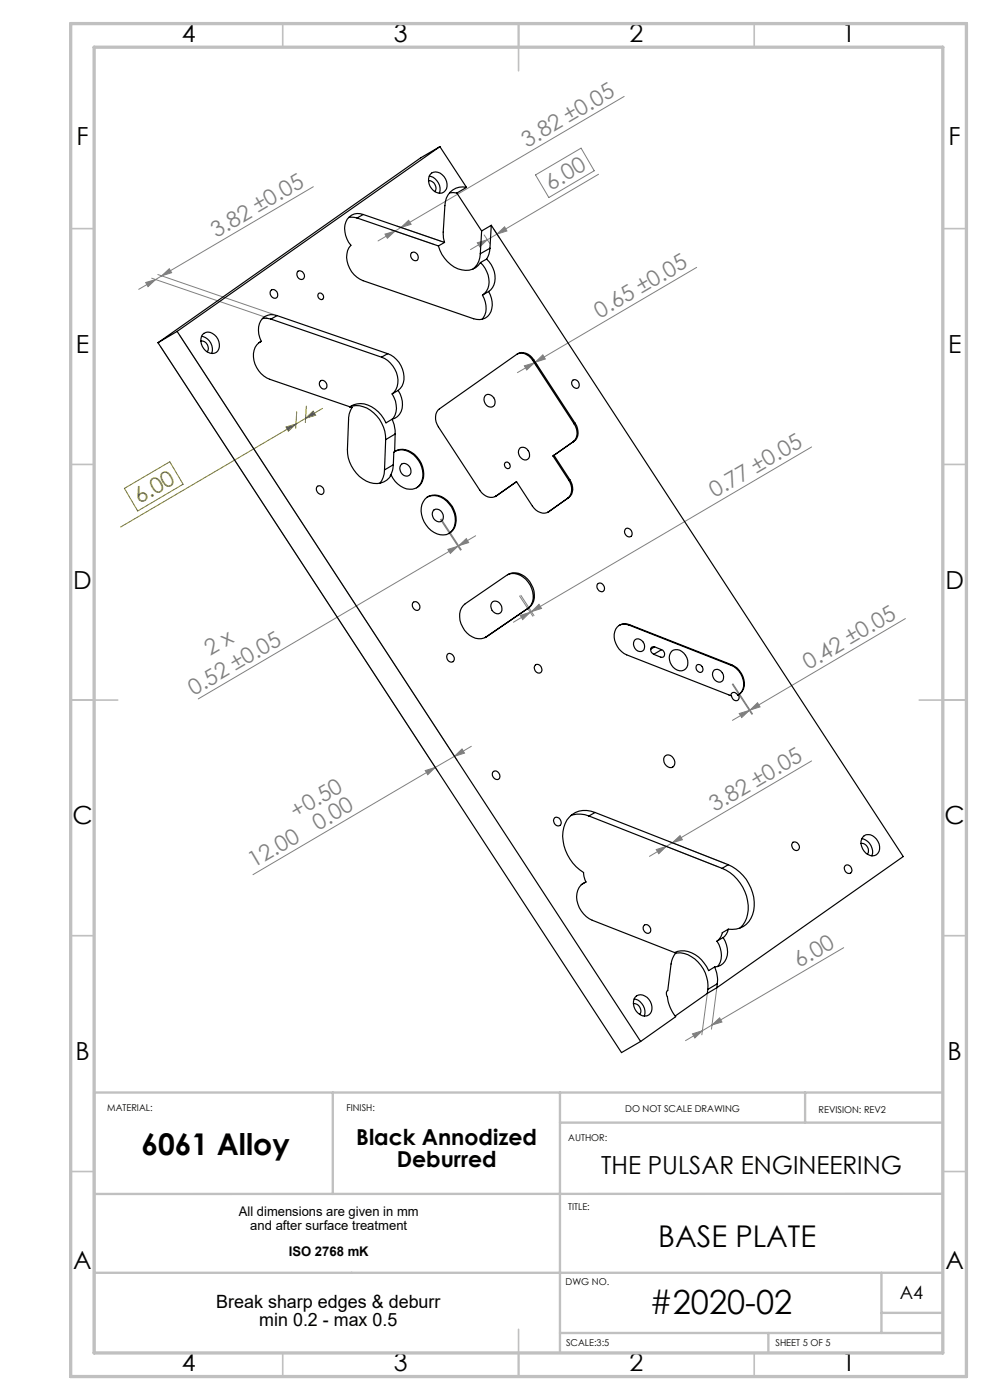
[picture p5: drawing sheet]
<svg xmlns="http://www.w3.org/2000/svg" width="210mm" height="297mm" viewBox="0 0 210 297" stroke-linecap="round" stroke-linejoin="round" font-family="sans-serif">
<path d="M60.7 90.6l2.1-.6-1.6 1.5zM62.8 90l-37.2 21.8M62.9 87.3l-.2 3.5M64.8 88.8l1.6-1.6 .6 .9zM64.8 88.8l-2 1.2M65 86.1l-.2 3.5M68.4 86.6l-3.6 2.2M26.4 103.6l9.6-5.6 2.8 4.7-9.6 5.7z" fill="none" stroke="#808000" stroke-width=".21"/>
<g fill="none" stroke="#808080" stroke-width=".21">
<path d="M66.5 39.6l-32.2 18.9M113.6 37.1l9.7-5.7 2.7 4.8-9.6 5.7zM127 37l-21.6 12.7M132.4 20.5l-47.3 27.8M30.9 59.9l2.1-.6-1.6 1.5zM32.2 59l24.5 8.4M33 59.3l-3.6 2.1M33.5 58.2l24.5 8.5M34.3 58.5l1.6-1.5 .5 .9zM34.3 58.5l-1.3 .8M81.7 49.7l2.1-.7-1.6 1.5zM82.9 48.8l9.3 3.1"/>
<path d="M83.8 49l-3.6 2.1M84.2 48l9.3 3.1M85.1 48.3l-1.3 .7M85.1 48.3l1.6-1.6 .5 .9zM101.2 51.5l2.2-.6-1.6 1.5zM102.7 49.8l1.2 1.9M104.7 48.6l1.2 1.9M105.4 49.7l-5.6 3.2M105.4 49.7l1.6-1.6 .5 .9zM147.8 56.7l-34.2 20.1M34.1 73.6l58.8 90.1M38.1 71.2l58.8 90.1"/>
<path d="M111.2 77.6l2.1-.6-1.6 1.5zM113.3 77l-3.6 2.1M113.6 76.8l1.5-1.5 .6 .9zM113.6 77.3l.3 .5M113.6 76.8l-.3 .2M113.8 77.1l.3 .6M172.2 94.8l-59.5 34.9M93.4 110.2l4.3 6.5M93.6 110.1l4.3 6.5M95 116.6l2.1-.7-1.6 1.5zM97.1 115.9l-55 32.4M97.3 115.8l1.6-1.5 .5 .8z"/>
<path d="M97.3 115.8l-.2 .1M100.9 113.7l-3.6 2.1M110.2 126.4l2.8 4.3M110.3 130.6l2.2-.7-1.6 1.5zM110.5 126.3l2.8 4.3M112.5 129.9l-3.6 2.1M112.7 129.7l1.6-1.5 .6 .9zM112.7 129.7l-.2 .2M192.1 131.2l-33 19.4M100 158.3l-3.6 2.1M155.3 145.2l4.2 6.3M155.5 145.1l4.1 6.3"/>
<path d="M156.8 151.4l2.2-.7-1.7 1.5zM159 150.7l-3.6 2.1M159.1 150.6l1.6-1.5 .5 .9zM159.1 150.6l-.1 .1M90.2 163.5l2.1-.7-1.6 1.6zM92.3 162.8l-38.6 22.8M96.4 160.4l1.6-1.5 .5 .9zM96.4 160.4l-4.1 2.4M140.5 179.2l11.9 4.7M141.8 178.5l11.9 4.6M142.6 178.8l-4.8 2.9M142.6 178.8l1.7-1.5 .4 .8z"/>
<path d="M172.2 161.4l-29.6 17.4M139.2 180.2l2.1-.6-1.6 1.5zM146.9 219.3l2.1-.7-1.6 1.6zM149 218.6l-3.6 2.2M150 210.8l-1.1 8.7M151 217.4l1.6-1.5 .5 .9zM151 217.4l-2 1.2M152 209.6l-1.1 8.7M179 201l-28 16.4"/>
</g>
<g fill="none" stroke="#c0c0c0" stroke-width=".35">
<path d="M60 5v5M110 5v10M160 5v5M15 48.5h5M200 48.5h5M15 98.5h5M200 98.5h5M15 148.5h10M195 148.5h10M15 198.5h5M200 198.5h5M15 248.5h5"/>
<path d="M200 248.5h5M60 287v5M110 282v10M160 287v5"/>
</g>
<path d="M70.6 231.8v21.5M118.8 231.8v55.2M118.8 238.2h81.2M170.8 231.8v6.4M200 231.8h-180v55.2M200 253.3h-180M20 270h180M187 270v12.8M187 278.5h13M118.8 282.8h81.2M163 282.8v4.2" fill="none" stroke="#c0c0c0" stroke-width=".5"/>
<path d="M15 5h190v287h-190zM20 10h180v277h-180z" fill="none" stroke="#c0c0c0" stroke-width=".7"/>
<path d="M60.7 90.6l2.1-.6-1.6 1.5zM64.8 88.8l1.6-1.6 .6 .9z" fill="#808000"/>
<g fill="#808080">
<path d="M30.9 59.9l2.1-.6-1.6 1.5zM34.3 58.5l1.6-1.5 .5 .9zM95 116.6l2.1-.7-1.6 1.5zM97.3 115.8l1.6-1.5 .5 .8zM110.3 130.6l2.2-.7-1.6 1.5zM112.7 129.7l1.6-1.5 .6 .9zM156.8 151.4l2.2-.7-1.7 1.5zM159.1 150.6l1.6-1.5 .5 .9zM139.2 180.2l2.1-.6-1.6 1.5zM142.6 178.8l1.7-1.5 .4 .8zM146.9 219.3l2.1-.7-1.6 1.6zM151 217.4l1.6-1.5 .5 .9zM90.2 163.5l2.1-.7-1.6 1.6zM96.4 160.4l1.6-1.5 .5 .9z"/>
<path d="M85.1 48.3l1.6-1.6 .5 .9zM81.7 49.7l2.1-.7-1.6 1.5z"/>
<path d="M101.2 51.5l2.2-.6-1.6 1.5zM105.4 49.7l1.6-1.6 .5 .9z"/>
<path d="M111.2 77.6l2.1-.6-1.6 1.5zM113.6 76.8l1.5-1.5 .6 .9z"/>
</g>
<g fill="none" stroke="#000" stroke-width=".25">
<path d="M90.9 38.4a1.47 1.47 0 0 1 1.3 .7 1.47 1.47 0 0 1 0 1.5M91.1 37.4a2.8 2.8 0 0 1 2.1 3.6M91.2 37a2.02 2.02 0 0 1 3.3 1 2.07 2.07 0 0 1-.7 3 2.68 2.68 0 0 1-2.6-4zM93.3 31.1l-55.7 39.2M93.3 31.1l5.7 8.7M93.3 31.1l-4 2.4-55.8 39.2M99 39.8a3.8 3.8 0 0 0-4.6 3.8l-.4 5.6 .3 2.2M99 39.8l-2.1 1.2M63.2 57.5a1.04 1.04 0 0 1 1.2 .5 1.04 1.04 0 0 1-.1 1.2 1.03 1.03 0 0 1-1.2-.4 1.03 1.03 0 0 1 .1-1.3zM73.9 46.1l1.8 .1M75.7 46.2l17.3 6M77 45.5a2.98 2.98 0 0 0-3 .6 2.98 2.98 0 0 0-.8 3.1 5.4 5.4 0 0 0 1.2 2.8 4.5 4.5 0 0 0 .2 5.6 5.5 5.5 0 0 0 2.4 1.9l23.5 8.1a2.87 2.87 0 0 0 3.9-2.8 5.6 5.6 0 0 0-.8-3"/>
<path d="M77 45.5l17.3 5.9M77 45.5l-1.3 .7M87.2 53.8a.92 .92 0 0 1 1.3 .2 .92 .92 0 0 1-.3 1.3 1.15 1.15 0 0 1-1-1.5zM93 52.2a6.5 6.5 0 0 0 6.5 5.1 3.3 3.3 0 0 0 2.4-1.6M94.3 51.4l-1.3 .8M95.4 40.9l1.5 .1M96.9 41l5.3 8M101.9 53.8a4.2 4.2 0 0 1-1.6 3.3M101.9 55.7a5.1 5.1 0 0 1 1.3 6.1l-.9 .8M102.2 49l-.3 4.8M103.2 55a4.8 4.8 0 0 1 .9 6.5l-.5 .3M103.2 55l-1.3 .7"/>
<path d="M103.9 52.7a4.5 4.5 0 0 1-.7 2.3M103.9 52.7l-2 1.1M104.2 47.8l87.4 133.9-39.6 27.8M104.2 47.8l-.3 4.9M104.2 47.8l-2 1.2M33.5 72.7l98.3 150.6 4.1-2.4M37.6 70.3l98.3 150.6M37.6 70.3l-4.1 2.4M42.6 72.4a1.48 1.48 0 0 1 1.4 .7 1.48 1.48 0 0 1-.1 1.5M42.8 71.4a2.79 2.79 0 0 1 2.1 3.6M42.9 71a1.84 1.84 0 0 1 3 .4 2.19 2.19 0 0 1-.4 3.5 2.66 2.66 0 0 1-2.6-3.9zM55.4 72.4a3.7 3.7 0 0 0-1.3 4.8 5.5 5.5 0 0 0 3.1 3.3l17.5 6a4.6 4.6 0 0 0-.8 2.4l-.2 6.5a7.4 7.4 0 0 0 5.5 7.1 3.6 3.6 0 0 0 3.8-1.7"/>
<path d="M55.4 72.4l-.5 .3M55.7 67.6l1.8 .1M57.5 67.7l23.4 8.1M57.6 61.5a.97 .97 0 0 1 1.2 .5 .97 .97 0 0 1-.4 1.3 1.08 1.08 0 0 1-1-.6 1.08 1.08 0 0 1 .2-1.2zM58.8 67a2.88 2.88 0 0 0-4 3.1l.1 .8 .5 1.5M58.8 67l23.4 8M58.8 67l-1.3 .7M67.6 62.2a.74 .74 0 0 1 .9 .4 .74 .74 0 0 1-.3 1l-.2-.1a.81 .81 0 0 1-.4-1.3zM80.9 75.8a5.3 5.3 0 0 1 3.1 6.8l-.8 1M82.2 75a5.3 5.3 0 0 1 3.1 6.9l-.8 .9M82.2 75l-1.3 .8M102.3 62.6a4.4 4.4 0 0 1 0 5.1"/>
<path d="M103.6 61.8l-1.3 .8M109.7 75.1a2.6 2.6 0 0 1 3.3 1.3M113 76.4l8.8 13.5M113.2 76.3a2.63 2.63 0 0 0-3.5-1.2l-16.5 11.6a2.87 2.87 0 0 0-.2 3.9l8.8 13.4a2.6 2.6 0 0 0 3.5 1.2l-.2 .1 4.5-3.1M113.2 76.3l8.8 13.5M113.2 76.3l-.2 .1M68 80.8a1.02 1.02 0 0 1 1.2 .4 1.02 1.02 0 0 1-.1 1.2 1.02 1.02 0 0 1-1.2-.4 1.02 1.02 0 0 1 .1-1.2zM74.2 86.4a4.3 4.3 0 0 1 5.4 .4 7.5 7.5 0 0 1 2.3 2.9l1.3-.8M74.2 86.3a5.2 5.2 0 0 1 5.7 1.9 7.4 7.4 0 0 1 1.9 5.1M81.6 99.7a4.4 4.4 0 0 1-1 2.8M81.8 93.3l-.2 6.4M83.2 88.9a7.6 7.6 0 0 1 .6 3.2"/>
<path d="M83.2 83.6a4.4 4.4 0 0 1 .1 5.3M83.4 98.6a4.5 4.5 0 0 1-.6 2.3l.2-.1M83.4 98.6l-1.8 1.1M83.7 95.8a3.6 3.6 0 0 1 4.8 1.2 4.8 4.8 0 0 1 .6 5.9 3.3 3.3 0 0 1-4.8-.2l-.5-.6-.8-1.3M83.7 95.8l-.2 .1-.1 2.7M83.8 95.7a3.9 3.9 0 0 1 5 2 4.5 4.5 0 0 1 .1 5.3l-.5 .5M83.8 92.1l-.1 3.7M83.8 92.1l-2 1.2M84.5 82.8a4.3 4.3 0 0 1-.2 5.6l-1.1 .5M84.5 82.8l-1.3 .8M85.2 98.5a1.49 1.49 0 0 1 1.7 .5 1.49 1.49 0 0 1-.1 1.9 1.49 1.49 0 0 1-1.7-.6 1.49 1.49 0 0 1 .1-1.8zM103 83.8a1.49 1.49 0 0 1 1.8 .6 1.49 1.49 0 0 1-.2 1.8 1.49 1.49 0 0 1-1.7-.6 1.49 1.49 0 0 1 .1-1.8z"/>
<path d="M107.2 98.1a.72 .72 0 0 1 .9 .4 .72 .72 0 0 1-.3 .9 .78 .78 0 0 1-.7-.4 .78 .78 0 0 1 .1-.9zM110.3 95a1.51 1.51 0 0 1 1.8 .6 1.51 1.51 0 0 1-.2 1.8 1.51 1.51 0 0 1-1.7-.6 1.51 1.51 0 0 1 .1-1.8zM117.3 96.7l.2-.1 3.4 5.1M117.3 96.7l3.3 5.2M121.5 80.6a.97 .97 0 0 1 1.3 .5 .97 .97 0 0 1-.5 1.3 1.1 1.1 0 0 1-.8-1.8zM121.8 89.9a2.77 2.77 0 0 1-.2 3.8l.2-.1M121.8 93.6l-4.5 3.1M122 89.8a2.77 2.77 0 0 1-.2 3.8M122 89.8l-.2 .1M67.2 103.4a.94 .94 0 0 1 1.4 .2 .94 .94 0 0 1-.4 1.3 1.19 1.19 0 0 1-1-1.5zM90.1 105.9a3.3 3.3 0 0 1 4.8 .3 5 5 0 0 1 1.3 6.2 3.2 3.2 0 0 1-4.8 .1 5.2 5.2 0 0 1-1.6-6.1zM90.7 105.4a3.7 3.7 0 0 1 4.6 1.5 4.8 4.8 0 0 1 .7 5.6l-.8 .7"/>
<path d="M92.1 108.2a1.49 1.49 0 0 1 1.7 .5 1.49 1.49 0 0 1-.1 1.9 1.49 1.49 0 0 1-1.7-.6 1.49 1.49 0 0 1 .1-1.8zM109.6 102.2l3.3 5.1a2.63 2.63 0 0 0 3.5 1.2l-.2 .2 4.4-3.2M109.6 102.2l-.3 .1M120.6 101.9a2.87 2.87 0 0 1-.2 3.8l.2-.2M120.9 101.7a2.77 2.77 0 0 1-.3 3.8M120.9 101.7l-.3 .2M132.8 112.1a1.04 1.04 0 0 1 1.1 .5 1.04 1.04 0 0 1-.1 1.2 1.03 1.03 0 0 1-1.1-.4 1.03 1.03 0 0 1 .1-1.3zM87.5 127.9a.96 .96 0 0 1 1.4 .1 .96 .96 0 0 1-.1 1.4 1.05 1.05 0 0 1-1.1-.3 1.05 1.05 0 0 1-.2-1.2zM95 138.7a1.04 1.04 0 0 1 1.2 .4 1.04 1.04 0 0 1-.1 1.3 1.03 1.03 0 0 1-1.2-.4 1.03 1.03 0 0 1 .1-1.3zM104.5 127.7a1.49 1.49 0 0 1 1.7 .6 1.49 1.49 0 0 1-.1 1.8 1.49 1.49 0 0 1-1.7-.6 1.49 1.49 0 0 1 .1-1.8zM107.7 121.9a3.8 3.8 0 0 1 4.8 2.2 3.7 3.7 0 0 1-.6 5M111.9 129.1l-9 6.2 .3-.2"/>
<path d="M112.2 128.9a3.7 3.7 0 0 0 .5-4.9 3.8 3.8 0 0 0-5-2.1l-9 6.2a3.7 3.7 0 0 0-.6 4.9 3.8 3.8 0 0 0 5.1 2.1M112.2 128.9l-9 6.2M112.2 128.9l-.3 .2M126.9 123.8a.98 .98 0 0 1 1.2 .5 .98 .98 0 0 1-.4 1.3 1.1 1.1 0 0 1-.8-1.8zM133.4 132.6a2.26 2.26 0 0 0-2.1 .1M133.4 132.6l21.7 8.5M133.6 132.5a2.35 2.35 0 0 0-2.5 .3 2.35 2.35 0 0 0-.8 2.4 4.7 4.7 0 0 0 2.6 3.7l22.3 8.7a.94 .94 0 0 0 .4 .9 .94 .94 0 0 0 1-.1l.2-.3-.2-.7M133.6 132.5l21.6 8.5M133.6 132.5l-.2 .1M134.8 135.7a1.49 1.49 0 0 1 1.7 .6 1.49 1.49 0 0 1-.2 1.8 1.49 1.49 0 0 1-1.7-.6 1.49 1.49 0 0 1 .2-1.8zM138.9 137.2a.69 .69 0 0 0-.9 .3 .69 .69 0 0 0 .2 .9l.5 .4 1.5 .6a.76 .76 0 0 0 .8-.5 .76 .76 0 0 0-.4-.9l-.3-.2M138.9 137.2l1.4 .6"/>
<path d="M138.9 137.2l-.9 .5M140.3 137.8l-1.7 1M142.5 138.2a2.16 2.16 0 0 1 3.2 1.3 1.89 1.89 0 0 1-1.1 2.8 2.66 2.66 0 0 1-2.1-4.1zM113.6 141a.97 .97 0 0 1 1.2 .5 .97 .97 0 0 1-.4 1.3 1.08 1.08 0 0 1-1-.6 1.08 1.08 0 0 1 .2-1.2zM147.9 141a.9 .9 0 0 1 1.1 .5 .9 .9 0 0 1-.4 1.2 .99 .99 0 0 1-.9-.6 .99 .99 0 0 1 .2-1.1zM151.5 142.1a1.51 1.51 0 0 1 1.7 .7 1.51 1.51 0 0 1-.1 1.8 1.51 1.51 0 0 1-1.7-.7 1.51 1.51 0 0 1 .1-1.8zM155.1 141.1a4.2 4.2 0 0 1 2.2 5.7l-.6 .6M155.2 141a4.2 4.2 0 0 1 2.2 5.6l-.8 .8M155.2 141l-.1 .1M156.6 147.4l-.1 .1a.75 .75 0 0 0-.8-.6 .75 .75 0 0 0-.7 .7M104.5 163.9a.96 .96 0 0 1 1.3 .1 .96 .96 0 0 1 0 1.3 1.07 1.07 0 0 1-1.1-.3 1.07 1.07 0 0 1-.2-1.1zM117.7 173.5a1.04 1.04 0 0 1 1.2 .4 1.04 1.04 0 0 1-.1 1.2 1.03 1.03 0 0 1-1.2-.4 1.03 1.03 0 0 1 .1-1.2z"/>
<path d="M121.1 173a5.5 5.5 0 0 1 3.8 .1M124.9 173.1l28.3 11.1M126.2 172.4a4.7 4.7 0 0 0-6.8 4.1 9.4 9.4 0 0 0 4.4 8.6l.1 .8 .4 1.2M126.2 172.4l28.3 11M126.2 172.4l-1.3 .7M141.2 160.3a1.48 1.48 0 0 1 1.7 .6 1.48 1.48 0 0 1-.2 1.8 1.48 1.48 0 0 1-1.7-.6 1.48 1.48 0 0 1 .2-1.8zM168.2 178.7a1.04 1.04 0 0 1 1.2 .4 1.04 1.04 0 0 1-.1 1.2 1.03 1.03 0 0 1-1.2-.4 1.03 1.03 0 0 1 .1-1.2zM182.6 178.9a1.51 1.51 0 0 1 1.4 2.3M182.8 177.9a2.8 2.8 0 0 1 2.1 3.7M183 177.6a1.82 1.82 0 0 1 2.9 .4 2.14 2.14 0 0 1-.4 3.5 2.64 2.64 0 0 1-2.5-3.9zM124.3 187.1a3.5 3.5 0 0 0-1.7 4.7 5.6 5.6 0 0 0 3 3.4l17.7 7a4.8 4.8 0 0 0-1 2.3l-.7 5.6a.97 .97 0 0 0 0 1.4 8 8 0 0 0 1.7 4.2l-7.4 5.2M124.3 187.1l-1 .6"/>
<path d="M136.7 196.2a1.02 1.02 0 0 1 1.2 .5 1.02 1.02 0 0 1-.1 1.2 1.02 1.02 0 0 1-1.2-.4 1.02 1.02 0 0 1 .1-1.3zM152.1 199.7a4.5 4.5 0 0 1 .1 5.4M153.2 184.2a9 9 0 0 1 5.2 10.6 4.5 4.5 0 0 1-1.4 2.1M153.4 198.9a4.4 4.4 0 0 1 0 5.5l-.6 .4-1.2 .3M153.4 198.9l-1.3 .8M154.5 197.1a2.67 2.67 0 0 1-1.1 1.8M154.5 183.4a9.1 9.1 0 0 1 5.1 10.7 4.5 4.5 0 0 1-5.1 3M154.5 197.1l-1.3 .8a3.1 3.1 0 0 1-1.1 1.8M154.5 183.4l-1.3 .8M179.4 183.6a.96 .96 0 0 1 1.2 .5 .96 .96 0 0 1-.4 1.2 1.06 1.06 0 0 1-1-.6 1.06 1.06 0 0 1 .2-1.1zM134.3 212.9a1.47 1.47 0 0 1 1.4 .8 1.47 1.47 0 0 1 0 1.5M134.5 211.9a2.85 2.85 0 0 1 2.2 3.6"/>
<path d="M134.7 211.6a2.02 2.02 0 0 1 3.3 .9 2.07 2.07 0 0 1-.8 3 2.65 2.65 0 0 1-2.5-3.9zM143.1 202.1a5.1 5.1 0 0 1 6.3 2.2l.9 1.6 1.3-.8M143.3 202.2a6.4 6.4 0 0 1 6.6 5.1l.2 .9v1.7M150 210.7l-6.8 4.8M150.1 209.9l-.1 .8M151.6 205.1a6.9 6.9 0 0 1 .6 3.6M152 209.5l-2 1.2M152.2 208.7l-.2 .8M152.2 208.7l-2.1 1.2"/>
</g>
<text font-size="7.1" x="137.7" y="278.8">#2020-02</text>
<g font-size="6.3">
<text x="30" y="245.1">6061 Alloy</text>
<text x="139.6" y="264.6">BASE PLATE</text>
</g>
<g font-size="5.3">
<text x="38.5" y="8.9">4</text>
<text x="83.5" y="8.9">3</text>
<text x="133.6" y="8.9">2</text>
<text x="178.6" y="8.9">1</text>
<text x="16.2" y="30.7">F</text>
<text x="201.2" y="30.7">F</text>
<text x="16.1" y="74.9">E</text>
<text x="201.1" y="74.9">E</text>
<text x="15.5" y="124.9">D</text>
<text x="200.5" y="124.9">D</text>
<text x="15.4" y="174.9">C</text>
<text x="200.4" y="174.9">C</text>
<text x="16" y="224.9">B</text>
<text x="201" y="224.9">B</text>
<text x="127.5" y="249">THE PULSAR ENGINEERING</text>
<text x="15.5" y="269.2">A</text>
<text x="200.5" y="269.2">A</text>
<text x="38.5" y="290.9">4</text>
<text x="83.5" y="290.9">3</text>
<text x="133.6" y="290.9">2</text>
<text x="178.6" y="290.9">1</text>
</g>
<g font-size="4.7" fill="#808080">
<text x="111.8" y="31.3" transform="rotate(-30 111.8 31.3)">3.82 ±0.05</text>
<text x="116.8" y="40.5" transform="rotate(-30 116.8 40.5)">6.00</text>
<text x="45.9" y="50.5" transform="rotate(-30 45.9 50.5)">3.82 ±0.05</text>
<text x="127.2" y="67.6" transform="rotate(-30 127.2 67.6)">0.65 ±0.05</text>
<text x="151.6" y="105.7" transform="rotate(-30 151.6 105.7)">0.77 ±0.05</text>
<text x="44.5" y="139.2" transform="rotate(-30 44.5 139.2)">2 x</text>
<text x="171.5" y="142.1" transform="rotate(-30 171.5 142.1)">0.42 ±0.05</text>
<text x="41.1" y="147.6" transform="rotate(-30 41.1 147.6)">0.52 ±0.05</text>
<text x="62.8" y="173.8" transform="rotate(-30 62.8 173.8)">+0.50</text>
<text x="151.6" y="172.3" transform="rotate(-30 151.6 172.3)">3.82 ±0.05</text>
<text x="67.5" y="176.2" transform="rotate(-30 67.5 176.2)">0.00</text>
<text x="53.9" y="184.2" transform="rotate(-30 53.9 184.2)">12.00</text>
<text x="169.5" y="205.4" transform="rotate(-30 169.5 205.4)">6.00</text>
</g>
<text font-size="4.7" fill="#808000" x="29.6" y="107" transform="rotate(-30 29.6 107)">6.00</text>
<g font-size="4.7">
<text x="75.6" y="243">Black Annodized</text>
<text x="84.2" y="247.5">Deburred</text>
</g>
<g font-size="3.9">
<text x="190.9" y="275.5">A4</text>
<text x="45.9" y="277.5">Break sharp edges &amp; deburr</text>
<text x="55" y="281.4">min 0.2 - max 0.5</text>
</g>
<g font-size="2.8">
<text x="50.7" y="258.1">All dimensions are given in mm</text>
<text x="53.1" y="260.9">and after surface treatment</text>
<text x="61.3" y="266.5">ISO 2768 mK</text>
</g>
<g font-size="2">
<text x="22.8" y="235.8">MATERIAL:</text>
<text x="73.5" y="235.8">FINISH:</text>
<text x="132.6" y="236">DO NOT SCALE DRAWING</text>
<text x="173.6" y="236.1">REVISION: REV2</text>
<text x="120.5" y="242.1">AUTHOR:</text>
<text x="120.5" y="256.7">TITLE:</text>
<text x="120" y="272.5">DWG NO.</text>
<text x="120.1" y="285.6">SCALE:3:5</text>
<text x="164.5" y="285.6">SHEET 5 OF 5</text>
</g>
</svg>
